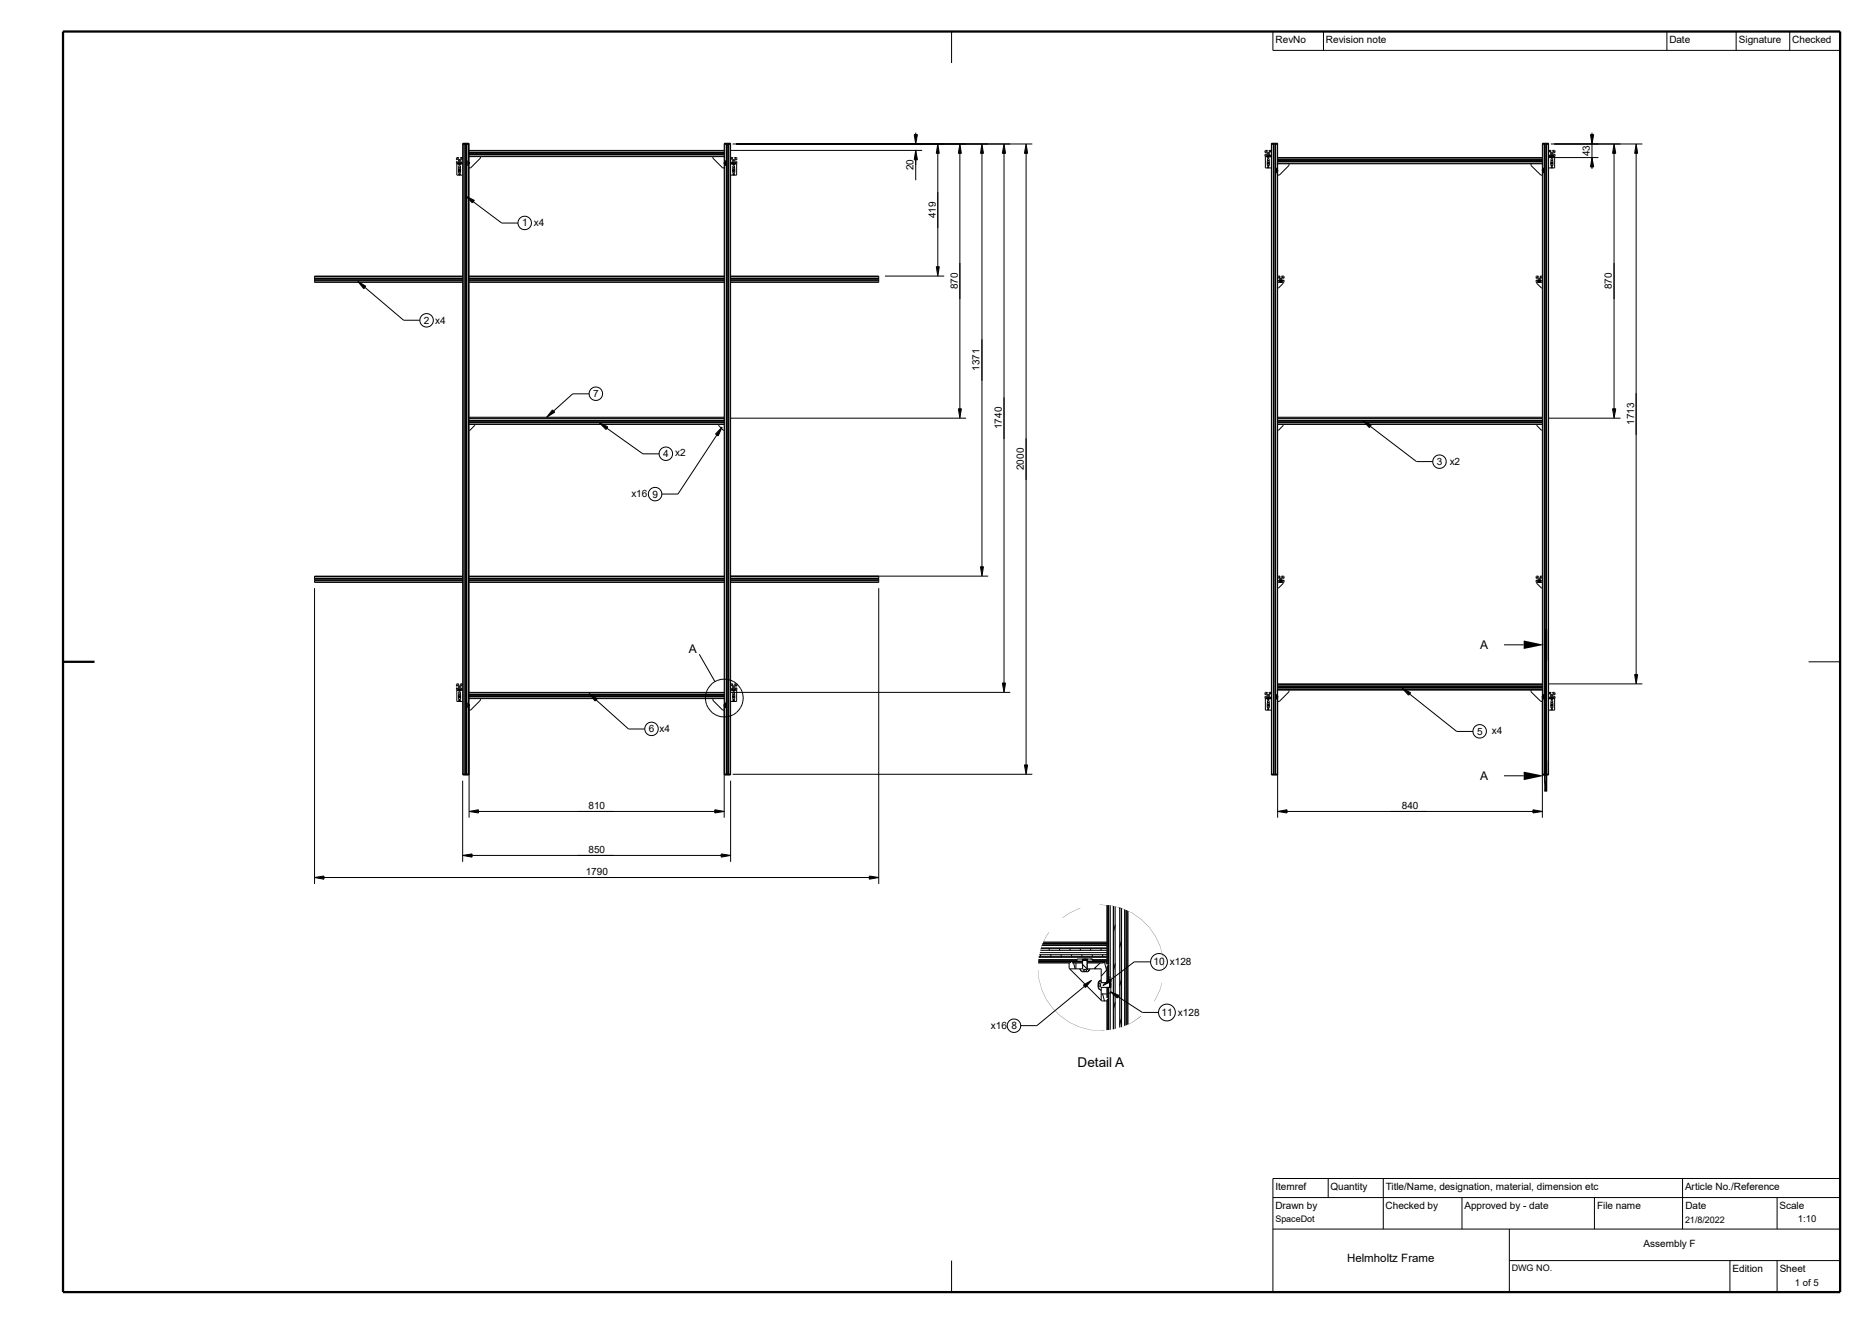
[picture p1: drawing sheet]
<svg xmlns="http://www.w3.org/2000/svg" width="420mm" height="297mm" viewBox="0 0 420 297" stroke-linecap="round" stroke-linejoin="round" font-family="sans-serif">
<g fill="none" stroke="#000" stroke-width=".22">
<path d="M102.4 36.7h1.4M102.8 35.8v.5M102.8 35.9h.1M102.8 36.3l-.3 .1-.1-.2 .1 3.1h1.3M102.8 36.3h.1M102.9 36.4h.4l.2 .2h-.8zM102.9 36.6v-.1h.4v.5h-.4v-.4M102.9 36.7h.4M102.9 37.8v-.6h.4v1.7h-.4v-.2M102.9 39.2v-.2h.4v.2M102.9 36.3v.1M102.9 36.8h.4"/>
<path d="M102.9 39.1h.4M102.9 37.6h.4M102.9 38.7h.4M103 38.3h.1M103 38.2h.1M103 36h.1M103 36.1h.1M103 35.9l.3 .1-.1 .2h-.2zM103 38.7v.1M103 38.4h.1M103.1 38.1h-.1M103.2 38.1h.1"/>
<path d="M103.2 38.2v.2l.1-.3h-.3v.3M103.2 38.1v.1M103.2 38.2h.1M103.3 38.7l-.1 .1M103.3 36.3v.1M103.3 38.3l-.3 .1M103.3 37.8h-.4v.9M103.4 35.9v.3l.4 .4M103.4 35.8v.1M103.8 35.3h-.5l.2 .3-.3 .2-.5-.2 .2-.3h-.4l-.1 .6 .1-.3 .3 .2M103.8 35.5l-.4 .3M103.8 32.3h1.4"/>
<path d="M103.9 32.3v141.4M104 32.1v.2M104.3 32.3v141.4M104.4 32.5h.3M104.4 32.5v141M104.6 32.5v141M104.7 32.3v141.4M104.9 37.1h.2M104.9 36.2h.2M105.1 32.1v.2M105.1 36.1h-.2v1h.2M105.1 32.3v2.9"/>
<path d="M105.1 35.3v2.1M105.1 37.5v121.5M105.1 36.6h.1M105.1 36.4h.1M105.1 36.8h.1M105.1 36.5h.1M105.2 36.4v.4M105.2 36.7h.1M105.2 36.6h.1M105.2 35.1h57.3M105.2 37.5h-.1l.1 .1M105.2 35.2h-.1l.1 .2"/>
<path d="M105.2 33.7h57.3M105.2 34.2h57.3M105.2 34.6h57.3M105.2 33.9h57.3M105.2 34.3h57.3M105.2 35h57.3M105.2 34.7h57.3M105.2 34.5h57.3M107.8 35.1v.4l-2.2 2.2h-.4M159.9 35.1v.4l2.2 2.2h.4M162.5 36.6h.1M162.5 36.4h.1"/>
<path d="M162.5 32.3v151.1M162.5 32.3h1.4M162.5 36.8h.1M162.5 37.5h.1l-.1 .1M162.5 35.2h.1l-.1 .2M162.5 32.2h1.4v141.7l-1.4-.1M162.5 32.2h.1M162.5 36.4v.4M162.5 32.2v.1M162.5 36.5v.1M162.5 36.5h.1M162.6 36.6h.1"/>
<path d="M162.6 36.1h.2v1h-.2M162.6 37.1h.2M162.6 36.2h.2M162.6 36.7h-.1M162.6 32.3v2.9M162.6 35.3v2.1M162.6 37.5v121.5M162.6 32.1v.2M163 32.3v141.4M163 32.5h.4M163.3 32.5v141M163.4 32.3v141.4"/>
<path d="M163.7 32.1v.2M163.8 32.3v141.4M163.9 35.3h.5l-.2 .3 .3 .2 .5-.2-.2-.3h.5v.6l-.1-.3-.3 .2M163.9 35.5l.4 .3M163.9 36.7h1.4M163.9 33.7h43M164.2 36.5l.2-.1h.4l.2 .2zM164.3 35.9v.3l-.4 .4M164.3 35.8v.1M164.4 32.3h67.2M164.4 38.7l.1 .1M164.4 38.7h.4v.2h-.4v-1.7h.4v1.5l-.1 .1"/>
<path d="M164.4 39.2v-.2h.4v.2M164.4 36.3v.1M164.4 38.3l.1 .1M164.4 36.7h.4M164.4 38.2h.1M164.4 36.8h.4M164.4 39.1h.4M164.4 37.6h.4M164.5 36l.2-.1 .1 .2-.3 .1zM164.5 38.1l.3 .1-.1-.1 .1 .2-.3 .1zM164.5 38.3h.1M164.5 38.2h.1"/>
<path d="M164.5 38.1v.3h.2M164.5 38.1h.1M164.6 38.1h-.1M164.8 37.7l-.4 .1M164.8 36.3v.1M164.8 36.6v.4h-.4v-.5h.4v.1M164.9 35.9v.3l.2 .2 .2-.2v3.1h-1.4M164.9 35.8v.1M165.3 36.7h.1M165.3 35.4h.1M205.1 30.2h.7l-.4 2.1zM205.4 33.7l.4 2.2h-.7z"/>
<path d="M205.4 29.8v.4M205.4 33.6v6.8M210.4 34.4v25.4M210.4 32.3l.3 2.1h-.6zM215.3 32.3l.4 2.1h-.7zM215.3 34.4v57.3M220.3 32.3l.3 2.1h-.6zM220.3 34.4v92.7M225.3 32.3l.3 2.1h-.7zM225.3 34.4v118.8M230.2 32.3l.3 2.1h-.7zM230.2 34.4v137.2"/>
<path d="M283.8 35.1h1.4M283.8 33.8v.4l.3-.2 .2 .2v.4l-.2 .2-.2-.2h-.1l.1 3.1h1.3M283.8 34.6h.1M283.9 33.7h.5l-.3 .2 .3 .3 .3-.1M283.9 33.7l-.1 .1M284.3 35v-.1h.5v.1M284.4 35.6h.3v1.6l-.4-.1zM284.4 36.1l.3 .1M284.4 35v.4h.3v-.4M284.4 37.4h.3v.2h-.3zM284.4 36h.3M284.4 35.2h.3"/>
<path d="M284.4 35.1h.3M284.4 37.5h.3M284.4 36.5h.2v.2h-.2zM284.4 34.3h.2v.2h-.2zM284.4 36.5l.2-.1v.3M284.5 36.5h.1M284.6 36.7h-.1M284.6 36.5h.1M284.6 36.7h.1M284.6 36.6h.1M284.7 36.2h.1M284.7 34.8l-.3-.1-.3 .3 .8-.1"/>
<path d="M284.7 35.1h.1M284.7 34.1h.1M284.7 34.8h.1M284.8 37.1h-.4M284.8 34.8l.1 .1M284.8 34.6l.4 .4M284.8 34.6h.1M284.9 34h.1M284.9 34.9h.1M284.9 34l-.1 .1M285.2 32.2h.1M285.2 32.3h1.4"/>
<path d="M285.2 33.7h-.5l.2 .3M285.2 33.9l-.4 .3v.4M285.3 32.3v141.4M285.4 32.1v.2M285.7 32.3v141.4M286.1 32.3v141.4M286.2 32.3v141.4M286.4 37.7h.1v1.1h-.1zM286.4 37.8h.1M286.4 38.7h.1M286.5 38.1h.1M286.5 38.4h.1"/>
<path d="M286.5 38.2l.1 .1M286.5 32.1v.2M286.6 32.3v141.4M286.6 38.2h.1M286.6 32.2h.1M286.6 36.2h59.4M286.6 35.3h59.4M286.6 35.5h59.4M286.6 36.6h59.4M286.6 35.8h59.4M286.6 36.7h59.4M286.6 36.3h59.4"/>
<path d="M286.6 36h59.4M286.6 36.8h-.1l.1 .2M289.2 36.7v.4l-2.2 2.2h-.4l-.1-.2h.1M343.5 36.7v.4l2.2 2.2h.3l.2-.2h-.2M346 38.4h.1M346 38.4h.2M346 38.1h.2M346 32.3h1.4M346 36.8h.2l-.2 .2M346.1 38.1h.1M346.1 38.2h.1M346.1 38.1v.3"/>
<path d="M346.2 37.7h.1v1.1h-.1M346.2 37.8h.1M346.2 32.1v141.8M346.2 38.7h.1M346.5 32.3v141.4M346.6 32.3v141.4M346.9 32.3v141.4M347 32.3v141.4M347.3 32.1v.2M347.3 32.3v141.4M347.4 32.2h.1M347.4 35.3h11.2"/>
<path d="M347.4 33.7h.6l-.2 .2 .2 .3h.4l.2-.2-.3-.3h.5M347.4 33.9l.5 .3v.5l-.5 .3M347.9 32.3h20.6M347.9 34.7h.5l.1 .3h-.7zM347.9 35v-.1h.5v.1M348 36.1l.4 .1v.9h-.4M348 36.1v1.1h.4v-.1M348 35v.4h.3v-.4M348 37.4h.3v.2h-.3zM348 36h.4M348 36.1v-.5h.4v.5M348 35.2h.3"/>
<path d="M348 35.1h.3M348 37.5h.3M348 36.5v.2h.2v-.3l-.2 .2M348 36.7h.1M348.1 36.4v.1M348.2 36.4v.1M348.2 36.7l.1-.2h-.3v.2h.2M348.2 34.3h.1M348.2 34.5h.1M348.3 36.6h.1M348.3 34.4l-.3-.1v.2h.2M348.3 34.5h.1"/>
<path d="M348.3 34.4v.1M348.4 35.1h.1M348.4 34.6h.1M348.4 34.2v.1M348.5 34.9h.1M348.6 34.9v.1M348.8 35.1v2.6h-1.4M348.8 33.8l.1 .4-.2-.2-.3 .2v.5l.3 .1v-.2h.2l-.1 .5h-1.4M348.8 33.7v.1M348.8 34.6h.1M356.8 30.2h.7l-.3 2.1zM357.2 35.3l.3 2.2h-.7z"/>
<path d="M357.2 29.8v.4M357.2 30.4v6.9M357.2 37.5v.4M362.1 32.3l.4 2.1h-.7zM362.1 34.4v57.3M367.1 32.3l.3 2.1h-.7zM367.1 34.4v116.9M104.5 44l1.9 1-.4 .5zM106.2 45.3l6.4 4.7h3.6M210.1 59.8h.6l-.3 2.1zM70.6 62.8h33.2M70.6 62.4h33.2"/>
<path d="M70.6 62h33.2M70.6 62.9h33.2M70.6 62.5h33.2M70.6 63.2h33.2M80.3 63.1l1.8 1.1-.5 .6zM81.9 64.5l8.7 7.3h3.6M103.8 61.9h-33.2v1.4h33.2M105.2 61.9h57.3M105.2 63.3h57.3M105.2 62.8h57.3M105.2 62.4h57.3M105.2 62h57.3"/>
<path d="M105.2 62.9h57.3M105.2 62.5h57.3M105.2 63.2h57.3M163.9 61.9h33.2v1.4h-33.2M163.9 62.8h33.2M163.9 62.4h33.2M163.9 62h33.2M163.9 62.9h33.2M163.9 62.5h33.2M163.9 63.2h33.2M198.5 61.9h13.3M286.6 62l.6-.1-.3 .2 .3 .3h.3l.3-.3-.3-.2 .6 .1v.4l-.3-.2-.2 .2v.4l.2 .2 .3-.2-.1 .5h-1.4"/>
<path d="M286.6 62.4l.3-.2 .2 .2v.4l-.2 .2-.3-.2M286.6 63.3h.1M286.8 62.2v.1M287.1 63v.1M287.1 63h.4M287.1 63l.4 .1M287.2 63.2h.3M287.2 63.2v.1M287.2 62.5h.2l.1 .2h-.3zM287.3 62.7v.1M287.3 63l.1 .1M287.4 63.2v.1"/>
<path d="M287.4 63h.1M287.4 62.7v.1M287.4 63v.1M287.5 63.2v.1M287.5 62.7h.1M287.5 62.6v.1M287.7 63.1l-.8 .1h.8l-.2-.3h-.3l-.2 .2M287.7 63.2h.1M287.9 62.2v.1M287.9 63.3v.2l-1 1.1h-.3M344.8 63.3v.2l1 1.1h.2M345 63.1h.7"/>
<path d="M345.1 62.4l-.2-.3 .2-.2-.5 .1v.4l.2-.2 .3 .2v.4l-.3 .2-.2-.2v.5h1.4M345.1 63.2v.1M345.1 62.9h.4l.2 .3h-.8zM345.1 62.4h.1M345.2 62.4h.3M345.2 63.2h.3M345.2 63l.3 .1M345.2 63v.1M345.2 63h.3M345.2 63.2v.1M345.3 63.2v.1M345.4 63h.1"/>
<path d="M345.4 63v.1M345.4 63.2v.1M345.5 63.2v.1M345.5 62.4h.1M346 61.9h-.5l.2 .2-.2 .3M346 63.3h.1M346 62h.1M346 62.4l-.2-.2-.2 .3v.3l.2 .2 .2-.2M105.2 95.2h57.3M105.2 93.8h57.3M105.2 93.6h57.3M105.2 94.7h57.3"/>
<path d="M105.2 94.3h57.3M105.2 93.9h57.3M105.2 95.1h57.3M105.2 94.4h57.3M106.5 95.2v.2l-1 1.1h-.3M124 91.9l.5 .6-1.9 1.1zM132.2 88.3h-3.7l-4.3 3.9M134.5 94.8l1.9 1-.4 .6zM136.1 96.1l8.1 5.7h3.7M160.8 97.6l-8.7 13.2h-3.6M161.2 95.2v.2l1.1 1.1h.2M162 95.8l-.9 2-.6-.4z"/>
<path d="M163.9 93.8h52.8M215 91.7h.7l-.4 2.1zM286.6 95.2h59.4M286.6 93.8h59.4M286.6 93.6h59.4M286.6 94.7h59.4M286.6 94.3h59.4M286.6 93.9h59.4M286.6 95.1h59.4M286.6 94.4h59.4M287.9 95.2v.2l-1 1.1h-.3M305.7 94.4l1.9 .9-.4 .6z"/>
<path d="M307.4 95.6l10.4 7.9h3.6M344.8 95.2v.2l1 1.1h.2M347.4 93.8h16.2M361.8 91.7h.7l-.4 2.1zM70.6 132v66.3M70.6 129.7h33.2M70.6 130.1h33.2M70.6 129.8h33.2M70.6 130.6h33.2M70.6 130.2h33.2M70.6 129.3h33.2M103.8 129.2h-33.2v1.4h33.2"/>
<path d="M105.2 130.6h57.3M105.2 129.7h57.3M105.2 129.2h57.3M105.2 130.1h57.3M105.2 129.8h57.3M105.2 130.2h57.3M105.2 129.3h57.3M163.9 129.7h33.2M163.9 129.2h57.8M163.9 130.1h33.2M163.9 129.8h33.2M163.9 130.6h33.2"/>
<path d="M163.9 130.2h33.2M163.9 129.3h33.2M197.1 129.2v1.4h-33.2M197.1 132v66.3M220 127.1h.6l-.3 2.1zM286.6 129.3l.6-.1v.2h-.3l.3 .3h.3l.3-.3-.3-.2 .6 .1v.5l-.3-.3-.2 .3v.3l.2 .2 .3-.2-.1 .5h-1.4M286.6 129.8l.2-.3 .3 .3v.3l-.2 .2-.3-.2M286.6 130.6h.1M287.1 130.3v.1M287.2 130.6h.3M287.2 130.3h.3zM287.2 130.5v.1"/>
<path d="M287.2 129.8h.2l.1 .2h-.3zM287.2 130.6h.1M287.3 130v.1M287.3 130.3h.1M287.3 130.6h.1M287.4 130.3h.1M287.4 130v.1M287.4 130.3v.1M287.4 130.5v.1M287.5 130.2h-.3l-.2 .2M287.5 129.9h.1M287.5 130.2h.1"/>
<path d="M287.5 130.2l.2 .3h-.8l.8-.1M287.5 130.5v.1M287.5 129.9v.1M287.7 129.4h.1M287.9 129.5v.1M287.9 130.6v.3l-1 1h-.3M344.8 130.6v.3l1 1h.2M345 130.4h.7M345.1 130.2l-.2 .3h.8l-.2-.3M345.1 130.5v.1M345.1 130.2h.1M345.2 130.2h.3"/>
<path d="M345.2 130.5v.1M345.3 130.3h.1M345.4 130.3h.1M345.4 130.6h.1M345.5 130.5v.1h-.3M345.5 130.3h-.3M345.5 130.2h.1M345.5 130.3v.1M345.5 130.3l-.3 .1M346 129.2h-.5l.2 .2-.2 .3h-.4l-.2-.2 .2-.3h-.4l-.1 .6 .2-.3 .3 .3v.3l-.3 .2-.2-.2v.5h1.4M346 130.6h.1M346 129.3h.1"/>
<path d="M346 129.8l-.2-.3-.2 .3v.3l.2 .2 .2-.2M102.4 154.8h1.4M102.8 153.9h.1M102.8 154.3l-.3 .2-.1-.2 .1 3.1h1.3M102.8 153.9v.4M102.8 154.3h.1M102.9 154.7v-.1h.4v.5h-.4v-.4M102.9 154.4h.4l.2 .3h-.8zM102.9 157.3v-.2h.4v.2M102.9 154.4h.1M102.9 156.3h.1M102.9 154.8h.4"/>
<path d="M102.9 154.9h.4M102.9 157.1h.4M102.9 155.7h.4M102.9 156.8h.4M103 155.8l-.1-.5h.4v1.6h-.4v-.1M103 156.2v.3h.2M103 154.1h.1M103 154.2h.1M103 156.2l.3 .1M103 156.3h.1M103 156.4h.1M103 156.4v.1"/>
<path d="M103 156.2h.1M103 156.8h.1M103 154l.3 .1-.1 .2-.2-.1zM103 156.1v.1M103.1 156.2h-.1M103.1 156.4v.1M103.2 156.1l.1 .3h-.3M103.2 156.8h.1M103.3 155.8h-.4v1M103.3 154.4h.1M103.4 153.9v.4l.4 .4M103.4 153.9h.1"/>
<path d="M103.8 153.6l-.4 .3M103.8 153.5h.1M103.8 153.5v.1M103.8 153.4h-.5l.2 .2-.3 .3-.5-.3 .2-.2h-.4l-.1 .5 .1-.2 .3 .2M104.9 158.7h.2M104.9 157.7h.2M105.1 159.1v14.6M105.1 157.7h-.2v1h.2M105.1 158.1h.1M105.1 158.4h.1M105.1 158.2h.1M105.2 158v.4"/>
<path d="M105.2 158.1v.1M105.2 158v.1M105.2 158.3h.1M105.2 159.1h-.1l.1 .1M105.2 156.8h-.1l.1 .2M105.2 156.7h57.3M105.2 156.2h57.3M105.2 156.1h57.3M105.2 156.3h57.3M105.2 155.3h57.3M105.2 155.9h57.3M105.2 155.8h57.3"/>
<path d="M105.2 156h57.3M105.2 156.6h57.3M105.2 155.4h57.3M107.8 156.7v.4l-2.2 2.2h-.4M132.2 155.6l1.8 1.2-.5 .5zM133.7 157l7.3 6.5h3.7M156.9 146.8l3.5 6.1M159.9 156.7v.4l2.2 2.2h.4M162.5 158.2h.1M162.5 158.1h.1M162.5 158.4h.1M162.5 158.3h.1"/>
<path d="M162.5 159.1h.1l-.1 .1M162.5 156.8h.1l-.1 .2M162.5 158v.4M162.6 158.2h.1M162.6 159.1v14.6M162.6 157.7h.2v1h-.2M162.6 158.7h.2M162.6 157.7h.2M163.9 153.4h.5l-.2 .2 .3 .3 .5-.3-.2-.2h.5v.5l-.1-.2-.3 .2M163.9 153.5h.1M163.9 154.8h1.4M163.9 155.3h62.8"/>
<path d="M164 153.5v.1M164 153.6l.3 .3M164.3 153.9v.4l-.4 .4M164.3 153.9h.1M164.4 154.4h.4l.2 .3h-.8zM164.4 156.8h.4M164.4 157.3v-.2h.4v.2M164.4 154.4h.1M164.4 154.8h.4M164.4 154.9h.4M164.4 157.1h.4M164.4 155.7h.4"/>
<path d="M164.5 156.2h.3v.2h-.3zM164.5 156.3v.1M164.5 155.8h.3v1M164.5 156.8h.1M164.6 156.2h.1M164.7 156.2h.1M164.7 156.4v.1M164.7 156.2v.3l-.2-.1M164.7 156.3l-.1 .1M164.7 156.3h.1M164.7 156.8h.1M164.8 155.8h.1"/>
<path d="M164.8 154.4h.1M164.8 154.7v.4h-.4v-.5h.4v.1M164.8 155.8v-.5h-.4v1.6h.4v-.1M164.9 153.9v.4l.2 .2 .2-.2v3.1h-1.4M164.9 153.9h.1M165.3 154.8h.1M165.3 153.5h.1M224.9 153.2h.7l-.3 2.1zM283.8 156.7h1.4M283.8 156.6l.1 2.7h1.3M283.8 155.4h.1M284 155.6v.1"/>
<path d="M284.1 155.6l-.2 .3-.1-.1 .1-.5h.5l-.3 .2 .3 .3 .3-.1M284.1 155.6v.1M284.1 155.7l.1 .1M284.2 155.8l.1 .4-.2 .2-.3-.1v.3M284.2 155.8h.1M284.3 156.6v-.1h.5v.1l-.4 .1M284.4 157.7h.4M284.4 157.7l-.1 1h.5M284.4 158.3h.2v-.2h-.2l.1 .2M284.4 157.7v-.5h.3v1.6h-.3v-.1M284.4 156.8h.3M284.4 159.1h.3"/>
<path d="M284.4 159h.3v.2h-.3zM284.4 156.6v.4h.3v-.4M284.4 157.6h.3M284.4 156.3h.1M284.4 155.9h.2l.1 .2h-.3zM284.4 156.1v.1M284.4 158.3h.1M284.5 158l-.1 .2zM284.5 158.3v.1M284.6 158.1h.1M284.6 156.1v.1M284.7 158.2h.1"/>
<path d="M284.6 158.2h.1M284.6 158.7h.1M284.7 155.7h.1M284.7 156.3h.1M284.8 156.3h-.5l-.2 .3 .8-.1M284.8 156.3l.1 .2M284.9 156.5h.1M284.9 155.5h.1M284.9 155.5l-.1 .2M285.2 155.4l-.4 .5v.4l.4 .3M285.2 155.3l-.5 .1 .2 .1M286.4 155.8h.1v1h-.1z"/>
<path d="M286.4 156.8h.1M286.5 156.2h.1M286.5 156.5h.1M286.6 156.4h.1M286.6 156.2l-.1 .1M286.6 156.2h.1M286.6 153.4h59.4M286.6 154.7h59.4M286.6 153.9h59.4M286.6 154.3h59.4M286.6 154.1h59.4M286.6 153.5h59.4"/>
<path d="M286.6 154.2h59.4M286.6 154.8h59.4M286.6 156.3h-.1M286.6 154.9h-.1l.1 .2M289.2 154.8v.4l-2.2 2.2h-.4l-.1-.3h.1M314.6 154.4l1.9 1-.5 .6zM316.3 155.7l10.5 8.4h3.7M337.4 144.7h4.4M343.5 154.8v.4l2.2 2.2h.3l.2-.3h-.2M346 156.1l.2 .1M346 156.5h.2M346 154.9h.2l-.2 .2"/>
<path d="M346.1 156.3h.1M346.1 156.4h.1M346.1 156.1v.4M346.1 156.2h.1M346.2 155.8h.1v1h-.1M346.2 156.8h.1M346.8 144.7v29.3M347.4 155.3h.6l-.2 .2 .2 .3 .6-.3-.3-.1 .1-.1 .5 .1-.1 .5-.1-.3-.3 .2v.5l.2 .1 .3-.2-.1 .5h-1.4M347.4 153.4h21.1M347.4 155.4l.5 .5v.3l-.5 .4M347.9 156.3h.5l.2 .3h-.8zM347.9 156.6v-.1h.5v.1"/>
<path d="M348 157.7h.4v1M348 157.7l-.1 1h.5M348 157.7v-.5h.4v.5M348 156.8h.3M348 156.3h.1M348 156.6v.4h.3v-.4M348 158.7v.1h.4v-.1M348 159h.3v.2h-.3zM348 159.1h.3M348 157.6h.4M348 155.9h.2l.1 .2h-.3zM348 158.1h.3l-.1 .3-.2-.1z"/>
<path d="M348 158.7h.1M348.1 156.1v.1M348.2 155.9h.1M348.3 158.2h.1M348.3 158.2l-.1-.1 .1 .2-.2 .1M348.3 158.7h.1M348.3 158.3h-.1M348.4 156.3h.1M348.4 156.6l-.4 .1M348.4 155.9h.1M348.4 156.2h.1M348.7 155.6v.1"/>
<path d="M348.8 156.7v2.6h-1.4M366.7 151.3h.7l-.3 2.1zM103.8 173.7h1.4M103.8 175.1v18.2M104 173.7v.2M104.4 173.5h.3M105.1 173.7v.2M105.2 173.9h-1.4l.1-141.8 1.3 .1v151.2M105.2 173.7l-1.4 .1M162.5 173.7h1.4M162.5 173.8h1.4M162.6 173.7v.2"/>
<path d="M163.4 173.5h-.4M163.7 173.7v.2M163.9 175.1v18.2M164.4 173.7h67.2M229.8 171.6h.7l-.3 2.1zM285.2 173.7h1.4M285.2 173.8h.1M285.4 173.7v.2M286.5 173.7v.2M286.6 173.9h-1.3v-141.8h1.3v151.3M286.6 173.8h.1M337.4 174h4.4"/>
<path d="M346 173.8l1.4 .1v-141.8l-1.4 .1v151.2M346 173.7h1.4M347.3 173.7v.2M347.4 173.8h.1M70.6 196.8l2.1-.3v.7zM72.7 196.8h122.3M103.8 191.9l2.1-.3v.7zM105.2 182l2.2-.3v.7zM105.9 191.9h55.9M107.4 182h53M160.4 181.7l2.1 .3-2.1 .4zM161.8 191.6l2.1 .3-2.1 .4z"/>
<path d="M195 196.5l2.1 .3-2.1 .4zM286.6 182l2.2-.3v.7zM288.8 182h55.1M343.9 181.7l2.1 .3-2.1 .4zM248.9 219.5l.4 .6-1.9 1zM258.1 215.8h-3.6l-5.4 4M243.1 221l1.8-1.1-1.4 1.6zM243.3 221.3l-10.7 8.8h-3.6"/>
<circle cx="117.7" cy="50" r="1.51"/>
<circle cx="95.7" cy="71.9" r="1.51"/>
<circle cx="345.3" cy="62.6" r=".16"/>
<circle cx="133.7" cy="88.3" r="1.51"/>
<circle cx="147" cy="110.8" r="1.51"/>
<circle cx="149.4" cy="101.8" r="1.51"/>
<circle cx="323" cy="103.6" r="1.51"/>
<circle cx="345.3" cy="129.9" r=".16"/>
<circle cx="162.5" cy="156.6" r="4.2"/>
<circle cx="164.6" cy="154.1" r=".16"/>
<circle cx="146.2" cy="163.5" r="1.51"/>
<circle cx="332" cy="164.1" r="1.51"/>
<circle cx="260" cy="215.8" r="1.89"/>
<circle cx="227.5" cy="230.1" r="1.51"/>
</g>
<g fill="#000">
<path d="M205.1 30.2h.7v2.1h-.7zM205.1 33.8h.7v2.1h-.7zM210.1 32.3h.6v2.1h-.6zM215.1 32.3h.6v2.1h-.6zM220 32.3h.6v2.1h-.6zM224.9 32.3h.7v2.1h-.7zM229.9 32.3h.6v2.1h-.6zM356.8 30.2h.7v2.1h-.7zM356.9 35.4h.6v2.1h-.6zM361.8 32.3h.7v2.1h-.7zM366.8 32.3h.6v2.1h-.6zM104.5 44h1.9v1.5h-1.9z"/>
<path d="M210.1 59.8h.6v2.1h-.6zM80.3 63.2h1.8v1.6h-1.8zM122.7 92h1.8v1.6h-1.8zM134.5 94.9h1.9v1.5h-1.9zM160.5 95.9h1.5v1.9h-1.5zM215 91.7h.7v2.1h-.7zM305.8 94.4h1.8v1.5h-1.8zM361.8 91.7h.7v2.1h-.7zM220 127.1h.6v2.1h-.6zM132.2 155.6h1.8v1.7h-1.8zM224.9 153.2h.7v2.1h-.7zM314.6 154.4h1.9v1.6h-1.9z"/>
<path d="M341.8 143.7h4.6v1.9h-4.6zM346.4 141.1h.7v7.1h-.7zM346.5 141.5h.6v6.7h-.6zM366.7 151.3h.7v2.1h-.7zM229.8 171.6h.7v2.1h-.7zM341.8 173.1h4.6v1.9h-4.6zM346.4 170.5h.7v7.1h-.7zM346.5 170.9h.6v6.7h-.6zM70.6 196.6h2.1v.6h-2.1zM103.8 191.6h2.1v.7h-2.1zM105.2 181.7h2.2v.7h-2.2zM160.4 181.7h2.1v.7h-2.1z"/>
<path d="M161.8 191.6h2.1v.7h-2.1zM195 196.6h2.1v.6h-2.1zM286.6 181.7h2.2v.7h-2.2zM343.9 181.7h2.1v.7h-2.1zM243.1 220h1.8v1.5h-1.8zM247.5 219.6h1.8v1.5h-1.8z"/>
</g>
<path d="M246.7 202.9a14.1 14.1 0 0 1 14.4 14.2 14.1 14.1 0 0 0-14.1-14.1zM238.4 205.9l1.5-1.1 2.5-1a13.9 13.9 0 0 0-4 2.1zM235.3 209.1a12.4 12.4 0 0 0-1.8 4.1 8.2 8.2 0 0 1 1.8-4.1zM232.9 217.6a14.2 14.2 0 0 0 14.1 13.6l.8-.1a13.9 13.9 0 0 1-14.9-13.5zM252.1 230.2l1.9-.9 1.9-1.4a8.9 8.9 0 0 1-3.8 2.3zM260.6 220.5a9.2 9.2 0 0 1-1.6 4.1l1.3-2.7z" fill="#830810"/>
<g fill="none" stroke="#000" stroke-width=".22">
<path d="M213.5 7.1v7M285.6 7.1v4.2h127.2M296.9 7.1v4.2M374 7.1v4.2M389.5 7.1v4.2M401.5 7.1v4.2M405.8 148.5h7M232.9 215.9h7.3M233 215.3h8.6M233 215.7h7.4M233 215.4h8.6M233 215.6h7.5"/>
<path d="M233 214.8h15.3M233 214.5h15.3M233.2 214.2h15.1M233.3 213.7h15M233.4 214.2l.1 .3M233.4 213.2h14.9M233.5 212.8h14.8M233.6 212.6h14.7M233.7 212.1h14.6M233.8 212h14.5M233.9 211.8h14.4M233.9 211.7h14.4"/>
<path d="M234 211.5h14.3M234.1 211.3h14.2M235.3 212.8l.1 .4M235.7 214.2l.1 .3M237.7 212.8l.1 .4M238 214.2l.1 .3M239.9 216v1.2l7.2 7.2M240 212.8l.1 .4M240.4 214.2l.1 .3M240.6 215.6h2.4M240.7 215.7h2.2M240.8 215.8h.1"/>
<path d="M240.9 216l.3 1.3M241.4 216v1.3M241.6 215.6v-.5h3.6v.5M242.3 217.3l.1 .3M242.3 212.8l.1 .4M242.4 217.6h.1M242.4 217.6l.1 .1M242.5 217.7v.1M242.5 217.8h.1M242.5 217.8l.2 .2h1.4l.2-.2M242.6 217.8h.1M242.7 217.9h.1"/>
<path d="M242.7 214.2l.1 .3M242.8 215.3h.5M242.8 215.9l.1 .1h-2.3l.2-.2-.3-.2-.5 .4h-7.1M242.8 216l.1 .3M242.8 215.7h.1M242.9 217l.1 .3h-3M242.9 215.3v.3M242.9 216.2l1.4 1.6M242.9 215.8h.1M242.9 216.6v.1M242.9 215.4h.8M242.9 215.5v.4h-2.2"/>
<path d="M242.9 215.1l-.1 .2 1.1 .1M242.9 216.7v.4M242.9 215.3v.1M242.9 216.9h.1M242.9 216h.1M243 216.5v.2M243 216.4h-.2l.1 .1M243 216.5v.1M243 216.7h.1M243 218v-.5h.8v.5M243 215.3v.1M243.1 217.9v.1"/>
<path d="M243.2 215.3h.1M243.3 215.4h.1M243.3 217.9v.1M243.3 215.2h.1M243.4 217.5v.5M243.4 215.3h.1M243.5 217.9v.1M243.6 215.2l.3 .1v.1l-1.1 .1 .2-.1M243.6 215.1v.1M243.6 217.9l.1 .1M243.8 215.9h3.9M243.8 215.4l.2 .1-.1 .2h4"/>
<path d="M243.8 215.9h.1M243.8 215.2h.1M243.9 215.4l.1 .2M243.9 216.2h.1M243.9 217.2v.1M243.9 217.3h3.2v3.2M243.9 215.7v.3M243.9 216.3v.8M243.9 217l.1 .3M243.9 216.7h.1M243.9 215.6h4.1M244 216.7h.1"/>
<path d="M244 215.1l-1 .1M244.3 217.8h.1M244.3 217.7v.1M244.4 217.6l-.1 .1M244.4 217.6h.1M244.5 217.3l-.1 .3M244.5 217.5l-.1 .1M244.6 212.8l.1 .4M244.7 215.1l.5 .2h3.1M245 214.2l.1 .3M245.2 215.4h3.1M245.8 217l.1 .3"/>
<path d="M246.8 220l-.2 .1M246.8 220h.1M246.8 216l-1.4 1.3M246.8 219.9v.1M247 212.8l.1 .4M247.1 219.9l-.3 .1M247.3 214.2l.1 .3M247.8 215.8l.5 1.8M248.1 215.6h.2M248.2 215.7h.1M248.2 215.9h.1M248.3 216h-.3l.3-.2-.3-.2-.5 .4h-3.6v.4"/>
<path d="M248.3 203v13.3l.3-.2 .2 .2-.5 .6v3.6M248.3 217.6l-1.2 1.4M248.5 203.1v13.1M248.7 203.1v13.1M248.7 216.5v4l-.1-.1-.1 .1v-3.8M248.8 203.1v13.2M248.8 216.4v4.1M248.8 219.2h.4v3.6h-.4M249.1 203.1v16.1M249.8 203.2v27.7M249.9 203.2v27.7M250.2 203.4v27.4"/>
<path d="M250.2 216.2l-.3 1.3M250.2 207.5l-.3 1.3M251.2 203.6v26.9M251.3 203.6l-.1 .2M251.5 203.7v26.7M251.6 219.8l-.4 1.3M251.6 211.2l-.4 1.2M251.6 203.8v26.6M252.3 204v26.1M252.6 204.2v25.8M252.7 204.2v25.8M252.9 204.3v25.5"/>
<path d="M253.1 204.4v25.4M246.4 221.6h.1M246.4 221.3h.1M246.4 220.6h.1M246.4 220.4h.1M246.4 221h.1M246.4 220.9l.5 .1M246.4 220.3v1.4l.2 .2M246.4 220.7l.5-.1v.8h-.5M246.5 220.1l-.1 .3M246.5 220.1h.1M246.6 221.9l.3 .2"/>
<path d="M246.6 221.9h.1M246.7 220h.1M246.8 222l.3 .1M247.1 223h1.2M247.1 224.4v.1h1.2M247.1 220.4h.2M247.1 220.2l-.7 .2M247.1 221.5h.1M247.1 220.4v.1M247.2 221.5v.1M247.3 220.4l.2 .1 .1-.1M247.3 221.5h.1"/>
<path d="M247.4 220.5h.1M247.4 221.5v.1M247.4 223l.4 1.5M247.4 221.5l-.3 .1v-.2v3M247.4 221.4h.1M247.4 221.4h.2M247.4 220.4h.1M247.4 220.4v.1M247.5 221.5v.1M247.6 221.5v.1M247.6 220.4h.9M247.6 221.4h.1"/>
<path d="M247.6 221.5l.4-.1 .1 .2 .1-.2 .1 .2M247.8 221.5h.1M247.8 220.4v.1M247.9 221.5v.1M248 220.4h.1M248.3 220.5h.1M248.4 221.5h.1M248.5 223.7v-2.2h-.2v2.3l.3-.2 .2 .2-.5 .6v6.7M248.5 224.2v6.9M248.6 220.5h.2M248.7 223.9v7.2M248.8 223.9v7.2"/>
<path d="M248.8 220.4l.1 .1M248.8 220.4h.1M248.8 221.4l-.3 .2M248.8 220.4l.2 .1M248.9 221.5h-.2v2.2M248.9 220.5h.1M248.9 221.4v.2l.1-.1M248.9 221.4h-.1v2.4M248.9 220.7h.1M248.9 220.5v1M249 221h.1M249 221.4l.1 .2"/>
<path d="M249 220.4v1.1h.2M249 220.7h.1M249 220.4h.1M249 220.6l.1 1M249.1 220.4v.1M249.1 222.8v8.2M249.1 220.5h.1M249.1 222.5l2 .8-.4 .6zM249.1 220.7h.1M249.1 220.4l.1 .7M249.2 221.3h.1M249.2 221.4h.1"/>
<path d="M249.2 220.4h.1M249.2 220.4h-.2v.9M250.2 224.9l-.3 1.3M250.9 223.6l5.4 3.5h3.6M251.6 228.5l-.4 1.3M285.6 275.7h127.2M285.6 268.6h127.2M298 264.4v4.2M310.3 264.4v11.3M328 268.6v7.1M338.6 275.7v14.2M357.7 268.6v7.1"/>
<path d="M377.5 264.4v11.3M398.7 268.6v7.1M412.8 264.4h-127.2v25.5M213.5 282.8v7.1M338.6 282.8h74.2M388.1 282.8v7.1M398.7 282.8v7.1"/>
<circle cx="261.8" cy="227.1" r="1.89"/>
</g>
<path d="M249.2 222.5h1.9v1.4h-1.9z" fill="#000"/>
<path d="M14.1 7.1h398.7v282.8h-398.7zM14.1 148.5h7.1" fill="none" stroke="#000" stroke-width=".51"/>
<text font-size="3" x="241.8" y="239.4">Detail A</text>
<g font-size="2.7">
<text x="154.5" y="146.5">A</text>
<text x="332.1" y="145.6">A</text>
<text x="332.1" y="175">A</text>
</g>
<text font-size="2.6" x="302.2" y="283.2">Helmholtz Frame</text>
<g font-size="2.2">
<text x="286.2" y="9.6">RevNo</text>
<text x="297.5" y="9.6">Revision note</text>
<text x="374.5" y="9.6">Date</text>
<text x="390.1" y="9.6">Signature</text>
<text x="402.1" y="9.6">Checked</text>
<text x="356.7" y="35" transform="rotate(-90 356.7 35)">43</text>
<text x="205" y="38.2" transform="rotate(-90 205 38.2)">20</text>
<text x="117.1" y="50.8">1 x4</text>
<text x="209.9" y="48.9" transform="rotate(-90 209.9 48.9)">419</text>
<text x="214.9" y="64.9" transform="rotate(-90 214.9 64.9)">870</text>
<text x="361.6" y="64.9" transform="rotate(-90 361.6 64.9)">870</text>
<text x="95.1" y="72.6">2 x4</text>
<text x="219.8" y="83.2" transform="rotate(-90 219.8 83.2)">1371</text>
<text x="133.1" y="89.1">7</text>
<text x="366.6" y="95.3" transform="rotate(-90 366.6 95.3)">1713</text>
<text x="224.7" y="96.3" transform="rotate(-90 224.7 96.3)">1740</text>
<text x="148.8" y="102.5">4 x2</text>
<text x="229.7" y="105.5" transform="rotate(-90 229.7 105.5)">2000</text>
<text x="322.4" y="104.3">3</text>
<text x="325.2" y="104.4">x2</text>
<text x="141.6" y="111.6">x16</text>
<text x="146.4" y="111.6">9</text>
<text x="145.6" y="164.3">6 x4</text>
<text x="331.4" y="164.8">5</text>
<text x="334.7" y="164.6">x4</text>
<text x="132" y="181.5">810</text>
<text x="314.5" y="181.5">840</text>
<text x="132" y="191.4">850</text>
<text x="131.4" y="196.4">1790</text>
<text x="258.8" y="216.6">10 x128</text>
<text x="260.6" y="227.9">11 x128</text>
<text x="222.3" y="230.8">x16</text>
<text x="226.9" y="230.9">8</text>
<text x="286.1" y="266.9">Itemref</text>
<text x="298.5" y="266.9">Quantity</text>
<text x="310.9" y="266.9">Title/Name, designation, material, dimension etc</text>
<text x="378" y="266.9">Article No./Reference</text>
<text x="286.1" y="271.1">Drawn by</text>
<text x="310.9" y="271.1">Checked by</text>
<text x="328.5" y="271.1">Approved by - date</text>
<text x="358.3" y="271.1">File name</text>
<text x="378.1" y="271.1">Date</text>
<text x="399.2" y="271.1">Scale</text>
<text x="368.7" y="279.7">Assembly F</text>
<text x="388.7" y="285.3">Edition</text>
<text x="399.3" y="285.3">Sheet</text>
</g>
<g font-size="2.1">
<text x="403.4" y="274.1">1:10</text>
<text x="402.7" y="288.6">1 of 5</text>
</g>
<g font-size="2">
<text x="286.1" y="274.1">SpaceDot</text>
<text x="378" y="274.3">21/8/2022</text>
<text x="339.2" y="285.1">DWG NO.</text>
</g>
</svg>
